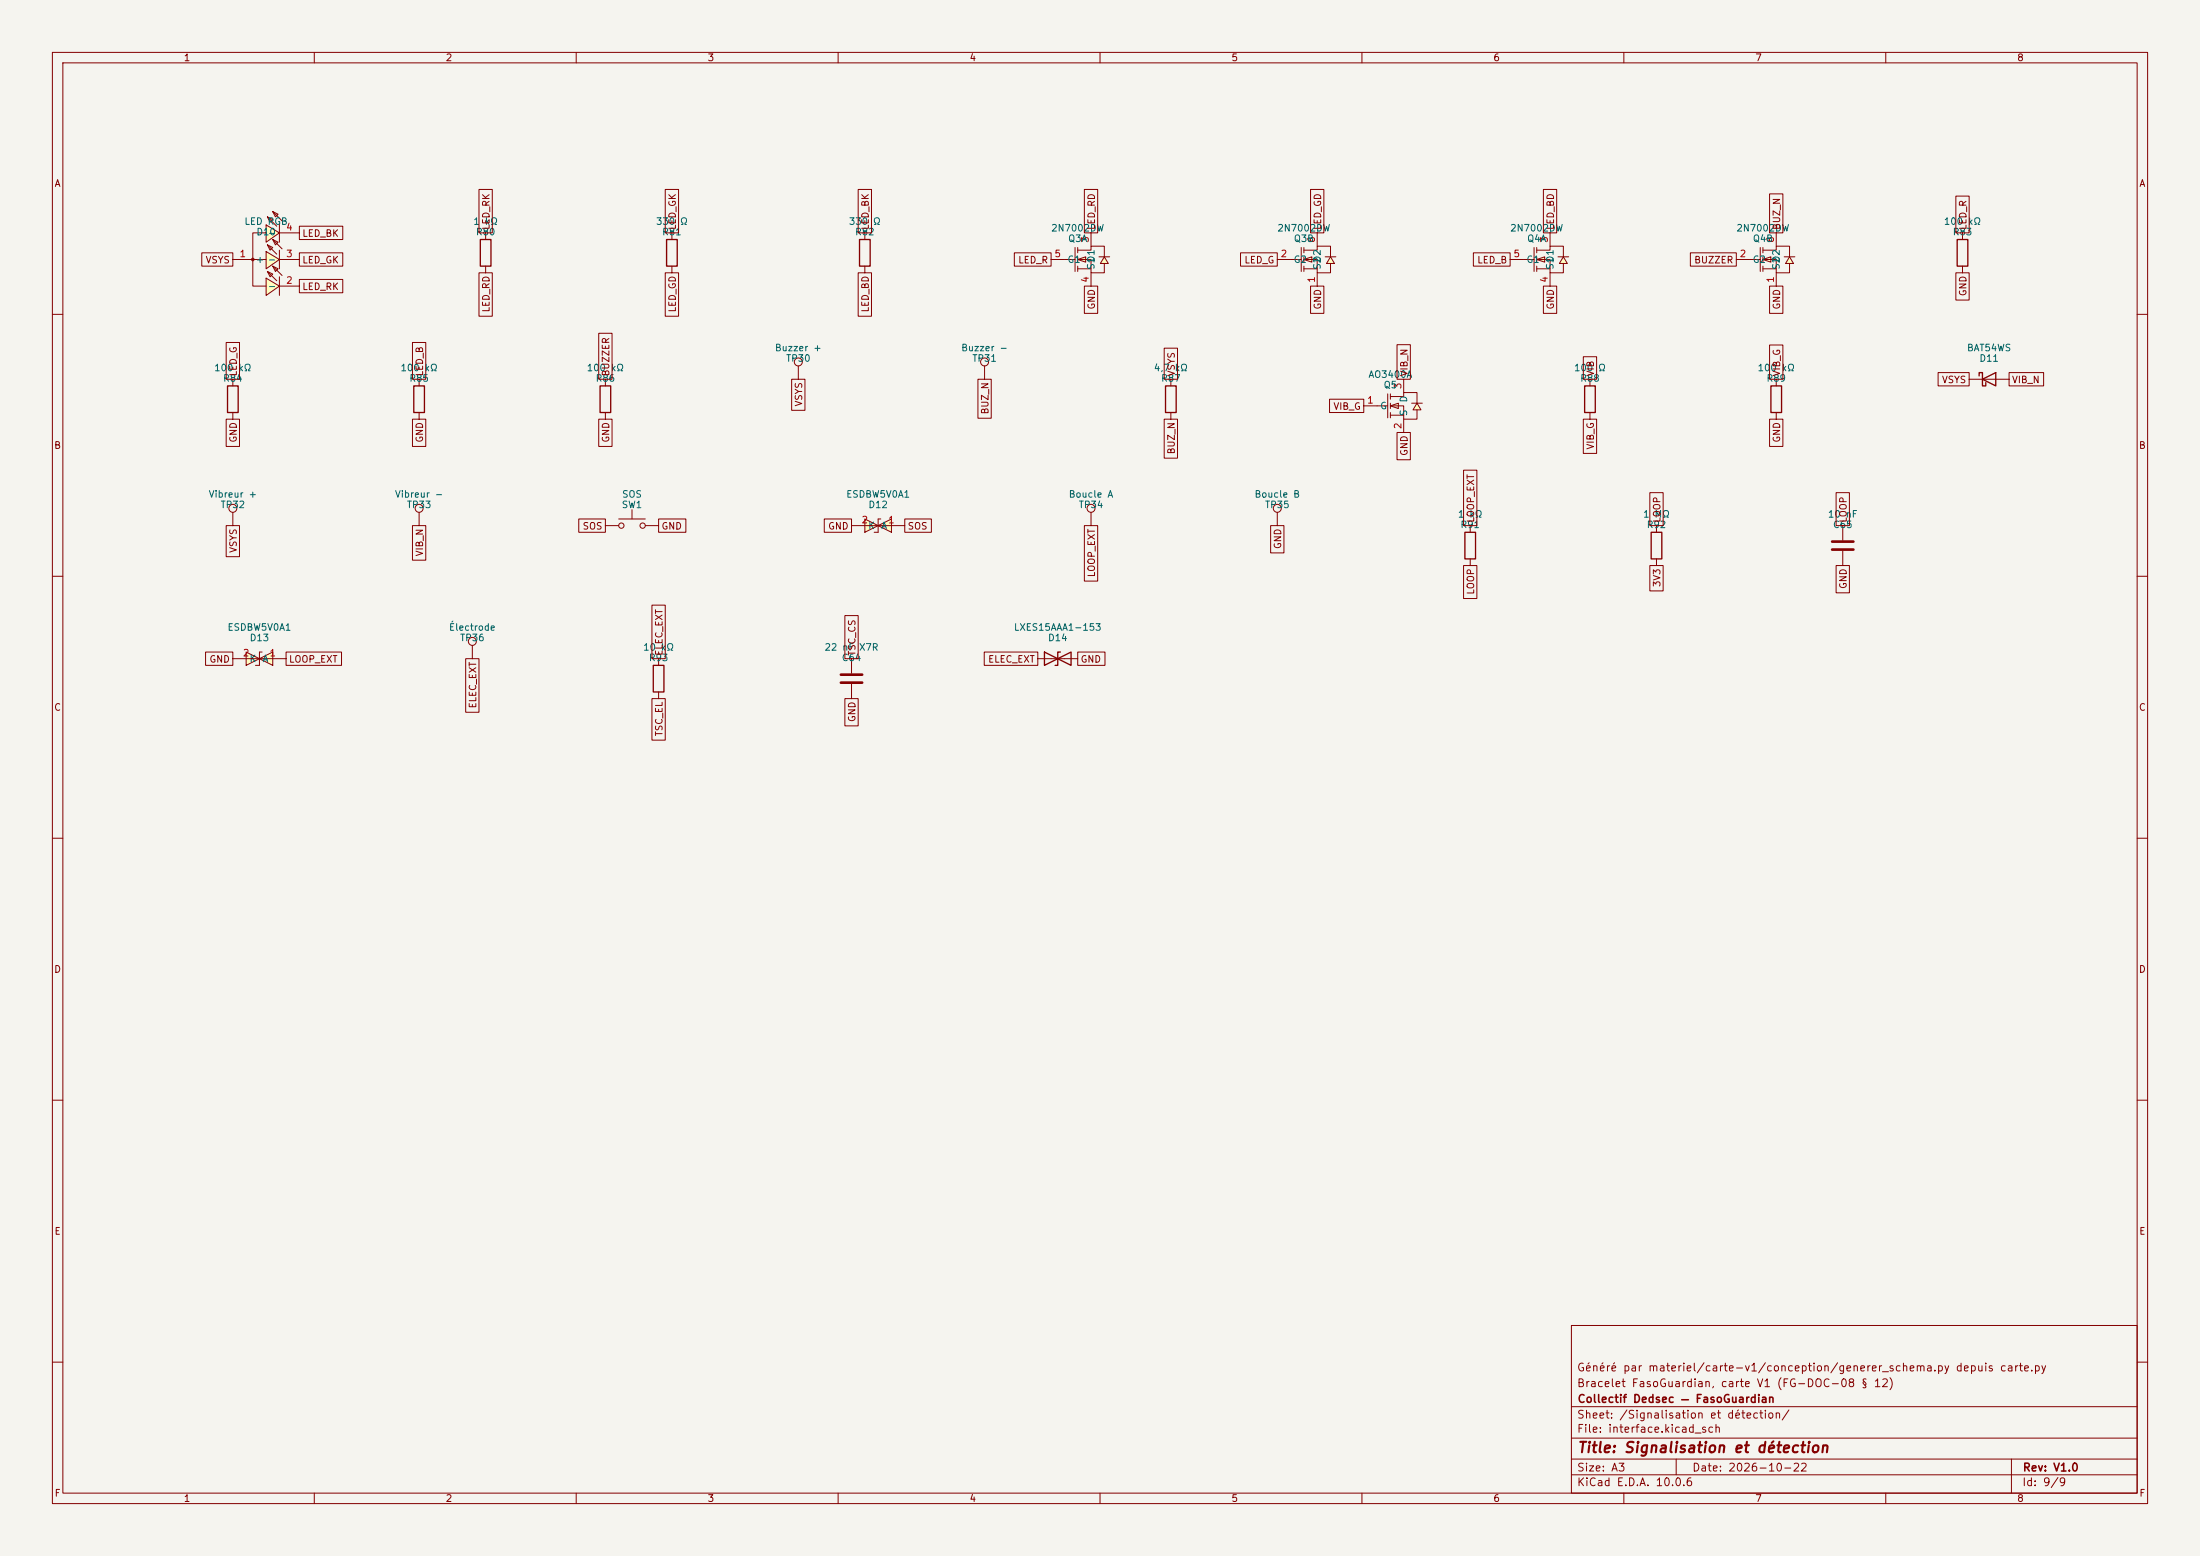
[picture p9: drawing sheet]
<svg xmlns="http://www.w3.org/2000/svg" width="420mm" height="297mm" viewBox="0 0 420 297" stroke-linecap="round" stroke-linejoin="round" font-family="sans-serif">
<path d="M0 0h420v297h-420z" fill="#f5f4ef" stroke="#f5f4ef" stroke-width=".19"/>
<g fill="none" stroke="#840000" stroke-width=".19">
<path d="M10 10h400v277h-400zM12 12h396v273h-396zM60 10v2M110 10v2M160 10v2M210 10v2M260 10v2M310 10v2M360 10v2M10 60h2M408 60h2M10 110h2"/>
<path d="M408 110h2M10 160h2M408 160h2M10 210h2M408 210h2M300 253h108v32h-108zM10 260h2M300 278.5h108M300 274.5h108M300 268.5h108M320 278.5v3M384 278.5v6.5"/>
<path d="M408 260h2M60 285v2M110 285v2M160 285v2M210 285v2M260 285v2M300 281.5h108M310 285v2M360 285v2"/>
</g>
<g fill="#ffffc2">
<path d="M265.4 77.5l1.5-.5v1z"/>
<path d="M270.5 77l.8 1.2h-1.6z"/>
</g>
<g fill="none" stroke="#840000" stroke-width=".19">
<path d="M260.3 77.5h4.6M264.9 75.2v4.6M265.4 75.7h2.6v-.8h2.5v2.1M265.4 77.5l1.5-.5v1zM265.4 77.5h2.6v2.5h2.5v-1.8M265.4 75.2v1M265.4 77v1M265.4 78.7v1.1M265.4 79.3h2.6M268 72.4v2.5M269.5 77h2M270.5 77l.8 1.2h-1.6z"/>
<path d="M339.1 72.4v1.3M339.1 78.7v1.3M268 80v2.6"/>
</g>
<path d="M338.1 73.7h2v5h-2z" fill="none" stroke="#840000" stroke-width=".25"/>
<g fill="#ffffc2">
<path d="M293.4 49.5l1.5-.5v1z"/>
<path d="M298.4 49l.8 1.3h-1.5z"/>
</g>
<g fill="none" stroke="#840000" stroke-width=".19">
<path d="M288.3 49.5h4.6M292.9 47.2v4.6M293.4 47.7h2.5v-.7h2.5v2M293.4 49.5l1.5-.5v1zM293.4 49.5h2.5v2.6h2.5v-1.8M293.4 47.2v1.1M293.4 49v1M293.4 50.8v1M293.4 51.3h2.5M295.9 44.5v2.5M295.9 52.1v2.5M297.4 49h2.1"/>
<path d="M298.4 49l.8 1.3h-1.5zM374.6 44.5v1.2M374.6 50.8v1.3M375.9 72.4h7.6M243.8 97.8v2.5M280.7 100.3v1.3M280.7 106.7v1.3M316.2 100.3v1.3M316.2 106.7v1.3M351.8 100.3v2.8M351.8 105.2v2.8"/>
<circle cx="243.8" cy="97" r=".76"/>
</g>
<path d="M373.6 45.7h2.1v5.1h-2.1zM377.8 71.8v-.7h.7v2.6h.6v-.7M378.5 72.4l2.5-1.3v2.6zM279.7 101.6h2v5.1h-2zM315.2 101.6h2v5.1h-2z" fill="none" stroke="#840000" stroke-width=".25"/>
<path d="M349.8 103.4h4M349.8 104.9h4" fill="none" stroke="#840000" stroke-width=".51"/>
<g fill="#ffffc2">
<path d="M248.9 49.5l1.5-.5v1z"/>
<path d="M254 49l.8 1.3h-1.6z"/>
</g>
<g fill="none" stroke="#840000" stroke-width=".19">
<path d="M128.3 44.5v1.2M128.3 50.8v1.3M165.1 44.5v1.2M165.1 50.8v1.3M243.8 49.5h4.6M248.4 47.2v4.6M248.9 47.7h2.6v-.7h2.5v2M248.9 49.5l1.5-.5v1zM248.9 49.5h2.6v2.6h2.5v-1.8M248.9 47.2v1.1M248.9 49v1M248.9 50.8v1"/>
<path d="M248.9 51.3h2.6M251.5 44.5v2.5M251.5 52.1v2.5M253 49h2M254 49l.8 1.3h-1.6zM303.5 72.4v1.3M303.5 78.7v1.3M125.7 125.7v1.3M125.7 132.1v1.3"/>
</g>
<path d="M127.3 45.7h2v5.1h-2zM164.1 45.7h2v5.1h-2zM302.5 73.7h2v5h-2zM124.7 127h2v5.1h-2z" fill="none" stroke="#840000" stroke-width=".25"/>
<g fill="#ffffc2">
<path d="M336.5 49.5l1.6-.5v1z"/>
<path d="M341.6 49l.8 1.3h-1.5z"/>
</g>
<g fill="none" stroke="#840000" stroke-width=".19">
<path d="M331.5 49.5h4.5M336 47.2v4.6M336.5 47.7h2.6v-.7h2.5v2M336.5 49.5l1.6-.5v1zM336.5 49.5h2.6v2.6h2.5v-1.8M336.5 47.2v1.1M336.5 49v1M336.5 50.8v1M336.5 51.3h2.6M339.1 44.5v2.5M339.1 52.1v2.5M340.6 49h2.1"/>
<path d="M341.6 49l.8 1.3h-1.5zM152.4 69.9v2.5M223.5 72.4v1.3M223.5 78.7v1.3M208.3 97.8v2.5"/>
<circle cx="152.4" cy="69.1" r=".76"/>
<circle cx="208.3" cy="97" r=".76"/>
</g>
<path d="M222.5 73.7h2v5h-2z" fill="none" stroke="#840000" stroke-width=".25"/>
<g fill="#ffffc2">
<path d="M165.1 99.1l2.5 1.2-2.5 1.3z"/>
<path d="M167.6 100.3l2.6-1.2v2.5z"/>
</g>
<path d="M165.1 99.1l2.5 1.2-2.5 1.3zM168.2 99.1h-.6v2.5h-.7M162.6 100.3h10.1M167.6 100.3l2.6-1.2v2.5zM162.6 125.7v2.8M162.6 130.6v2.8M198.1 125.7h7.6" fill="none" stroke="#840000" stroke-width=".19"/>
<path d="M160.5 128.8h4.1M160.5 130.3h4.1" fill="none" stroke="#840000" stroke-width=".51"/>
<path d="M199.4 124.5v2.5l5.1-2.5v2.5zM202.4 124.5h-.5v2.5h-.5" fill="none" stroke="#840000" stroke-width=".25"/>
<g fill="#ffffc2">
<path d="M205.7 49.5l1.6-.5v1z"/>
<path d="M210.8 49l.8 1.3h-1.5z"/>
</g>
<g fill="none" stroke="#840000" stroke-width=".19">
<path d="M92.7 44.5v1.2M92.7 50.8v1.3M200.7 49.5h4.5M205.2 47.2v4.6M205.7 47.7h2.6v-.7h2.5v2M205.7 49.5l1.6-.5v1zM205.7 49.5h2.6v2.6h2.5v-1.8M205.7 47.2v1.1M205.7 49v1M205.7 50.8v1M205.7 51.3h2.6M208.3 44.5v2.5"/>
<path d="M208.3 52.1v2.5M209.8 49h2M210.8 49l.8 1.3h-1.5zM44.4 72.4v1.3M44.4 78.7v1.3M188 69.9v2.5"/>
<circle cx="188" cy="69.1" r=".76"/>
</g>
<path d="M91.7 45.7h2v5.1h-2zM43.4 73.7h2.1v5h-2.1z" fill="none" stroke="#840000" stroke-width=".25"/>
<g fill="#ffffc2">
<path d="M50.8 42.9l2.5 1.6-2.5 1.7z"/>
<path d="M50.8 48l2.5 1.5-2.5 1.8z"/>
<path d="M50.8 53.1l2.5 1.5-2.5 1.8z"/>
<path d="M51.1 41.4l1 .5-.5 .5z"/>
<path d="M51.1 46.7l1 .5-.5 .5z"/>
<path d="M51.1 51.8l1 .5-.5 .5z"/>
<path d="M52.1 40.4l1 .5-.5 .5z"/>
<path d="M52.1 45.7l1 .5-.5 .5z"/>
<path d="M52.1 50.8l1 .5-.5 .5z"/>
</g>
<g fill="none" stroke="#840000" stroke-width=".19">
<path d="M44.4 49.5h6.4M50.8 42.9l2.5 1.6-2.5 1.7zM50.8 44.5h-2.5v10.1h2.5M50.8 48l2.5 1.5-2.5 1.8zM50.8 53.1l2.5 1.5-2.5 1.8zM51.1 41.4l1 .5-.5 .5zM51.1 46.7l1 .5-.5 .5zM51.1 51.8l1 .5-.5 .5zM51.1 41.4l1.7 1.8M51.1 46.7l1.7 1.8M51.1 51.8l1.7 1.8M52.1 40.4l1 .5-.5 .5z"/>
<path d="M52.1 45.7l1 .5-.5 .5zM52.1 50.8l1 .5-.5 .5zM52.1 40.4l1.7 1.8M52.1 45.7l1.7 1.8M52.1 50.8l1.7 1.8M53.3 49.5h3.8M53.3 42.7v3.5M53.3 47.7v3.6M53.3 52.8v3.6M53.3 54.6h3.8M53.3 44.5h3.8M80 72.4v1.3"/>
<path d="M80 78.7v1.3M115.6 72.4v1.3M115.6 78.7v1.3M44.4 97.8v2.5M80 97.8v2.5"/>
<circle cx="48.3" cy="49.5" r=".25"/>
<circle cx="44.4" cy="97" r=".76"/>
<circle cx="80" cy="97" r=".76"/>
</g>
<path d="M79 73.7h2v5h-2zM114.6 73.7h2v5h-2z" fill="none" stroke="#840000" stroke-width=".25"/>
<g fill="#ffffc2">
<path d="M47 124.5l2.5 1.2-2.5 1.3z"/>
<path d="M49.5 125.7l2.6-1.2v2.5z"/>
</g>
<g fill="none" stroke="#840000" stroke-width=".19">
<path d="M91.4 36.2h2.6v8.3h-2.6zM127 36.2h2.5v8.3h-2.5zM163.8 36.2h2.6v8.3h-2.6zM207 36.2h2.6v8.3h-2.6zM250.2 36.2h2.5v8.3h-2.5zM294.6 36.2h2.6v8.3h-2.6zM337.8 37h2.6v7.5h-2.6zM373.4 37.4h2.5v7.1h-2.5zM38.5 48.3h5.9v2.5h-5.9zM57.1 53.3h8.3v2.6h-8.3zM57.1 43.2h8.3v2.5h-8.3zM57.1 48.3h8.3v2.5h-8.3z"/>
<path d="M91.4 52.1h2.6v8.3h-2.6zM127 52.1h2.5v8.3h-2.5zM163.8 52.1h2.6v8.3h-2.6zM193.6 48.3h7.1v2.5h-7.1zM207 54.6h2.6v5.2h-2.6zM236.8 48.3h7v2.5h-7zM250.2 54.6h2.5v5.2h-2.5zM281.3 48.3h7v2.5h-7zM294.6 54.6h2.6v5.2h-2.6zM322.7 48.3h8.8v2.5h-8.8zM337.8 54.6h2.6v5.2h-2.6zM373.4 52.1h2.5v5.2h-2.5z"/>
<path d="M43.2 65.4h2.5v7h-2.5zM78.7 65.4h2.6v7h-2.6zM114.3 63.6h2.5v8.8h-2.5zM151.1 72.4h2.6v5.9h-2.6zM186.7 72.4h2.5v7.4h-2.5zM222.2 66.5h2.6v5.9h-2.6zM253.8 76.2h6.5v2.5h-6.5zM266.7 65.8h2.5v6.6h-2.5zM302.3 68.1h2.5v4.3h-2.5zM337.8 65.9h2.6v6.5h-2.6zM370 71.1h5.9v2.6h-5.9zM383.5 71.1h6.6v2.6h-6.6z"/>
<path d="M43.2 80h2.5v5.2h-2.5zM78.7 80h2.6v5.2h-2.6zM110.5 99.1h5.1v2.5h-5.1zM114.3 80h2.5v5.2h-2.5zM118.1 99.1h5.1M120.6 97.3v1.8M125.7 99.1h5.2v2.5h-5.2zM157.4 99.1h5.2v2.5h-5.2zM172.7 99.1h5.1v2.5h-5.1zM222.2 80h2.6v7.5h-2.6zM266.7 82.6h2.5v5.2h-2.5zM279.4 89.7h2.5v10.6h-2.5z"/>
<path d="M302.3 80h2.5v6.5h-2.5zM315 94h2.5v6.3h-2.5zM337.8 80h2.6v5.2h-2.6zM350.5 94h2.6v6.3h-2.6zM43.2 100.3h2.5v6h-2.5zM78.7 100.3h2.6v6.6h-2.6zM115.6 100.3h2.5M123.2 100.3h2.5M124.5 115.5h2.5v10.2h-2.5zM161.3 117.5h2.5v8.2h-2.5zM207 100.3h2.6v10.6h-2.6zM242.6 100.3h2.5v5.2h-2.5z"/>
<path d="M279.4 108h2.5v6.2h-2.5zM315 108h2.5v4.8h-2.5zM350.5 108h2.6v5.2h-2.6zM39.2 124.5h5.2v2.5h-5.2zM44.4 125.7h10.2M47 124.5l2.5 1.2-2.5 1.3zM49.5 125.7l2.6-1.2v2.5zM50 124.5h-.5v2.5h-.7M54.6 124.5h10.6v2.5h-10.6zM88.9 125.7h2.5v10.3h-2.5zM90.2 123.2v2.5M124.5 133.4h2.5v7.9h-2.5z"/>
<path d="M161.3 133.4h2.5v5.2h-2.5zM187.9 124.5h10.2v2.5h-10.2zM205.7 124.5h5.2v2.5h-5.2z"/>
<circle cx="118.6" cy="100.3" r=".51"/>
<circle cx="122.7" cy="100.3" r=".51"/>
<circle cx="90.2" cy="122.4" r=".76"/>
</g>
<text font-size="2" fill="#840000" x="301" y="277.8">Title: Signalisation et détection</text>
<g font-size="1.5" fill="#840000">
<text x="300.9" y="262.1">Généré par materiel/carte-v1/conception/generer_schema.py depuis carte.py</text>
<text x="300.9" y="265.1">Bracelet FasoGuardian, carte V1 (FG-DOC-08 § 12)</text>
<text x="301" y="268.1">Collectif Dedsec — FasoGuardian</text>
<text x="300.9" y="273.8">File: interface.kicad_sch</text>
<text x="300.9" y="271.1">Sheet: /Signalisation et détection/</text>
<text x="300.9" y="281.2">Size: A3</text>
<text x="322.9" y="281.2">Date: 2026-10-22</text>
<text x="386" y="281.2">Rev: V1.0</text>
<text x="300.9" y="284">KiCad E.D.A. 10.0.6</text>
<text x="385.9" y="284">Id: 9/9</text>
</g>
<g font-size="1.3" fill="#840000">
<text x="35" y="12">1</text>
<text x="85" y="12">2</text>
<text x="135" y="12">3</text>
<text x="185" y="12">4</text>
<text x="235" y="12">5</text>
<text x="285" y="12">6</text>
<text x="335" y="12">7</text>
<text x="385" y="12">8</text>
<text x="10.3" y="36">A</text>
<text x="408.3" y="36">A</text>
<text x="57.6" y="45.5">LED_BK</text>
<text x="93.8" y="44" transform="rotate(-90 93.8 44)">LED_RK</text>
<text x="129.3" y="44" transform="rotate(-90 129.3 44)">LED_GK</text>
<text x="166.2" y="44" transform="rotate(-90 166.2 44)">LED_BK</text>
<text x="209.3" y="44" transform="rotate(-90 209.3 44)">LED_RD</text>
<text x="252.5" y="44" transform="rotate(-90 252.5 44)">LED_GD</text>
<text x="297" y="44" transform="rotate(-90 297 44)">LED_BD</text>
<text x="340.1" y="44" transform="rotate(-90 340.1 44)">BUZ_N</text>
<text x="375.7" y="44" transform="rotate(-90 375.7 44)">LED_R</text>
<text x="39.2" y="50.6">VSYS</text>
<text x="57.6" y="50.6">LED_GK</text>
<text x="194.3" y="50.6">LED_R</text>
<text x="237.5" y="50.6">LED_G</text>
<text x="281.9" y="50.6">LED_B</text>
<text x="323.3" y="50.6">BUZZER</text>
<text x="57.6" y="55.7">LED_RK</text>
<text x="93.8" y="59.7" transform="rotate(-90 93.8 59.7)">LED_RD</text>
<text x="129.3" y="59.7" transform="rotate(-90 129.3 59.7)">LED_GD</text>
<text x="166.2" y="59.7" transform="rotate(-90 166.2 59.7)">LED_BD</text>
<text x="209.3" y="59.2" transform="rotate(-90 209.3 59.2)">GND</text>
<text x="252.5" y="59.2" transform="rotate(-90 252.5 59.2)">GND</text>
<text x="297" y="59.2" transform="rotate(-90 297 59.2)">GND</text>
<text x="340.1" y="59.2" transform="rotate(-90 340.1 59.2)">GND</text>
<text x="375.7" y="56.6" transform="rotate(-90 375.7 56.6)">GND</text>
<text x="45.5" y="71.9" transform="rotate(-90 45.5 71.9)">LED_G</text>
<text x="81.1" y="71.9" transform="rotate(-90 81.1 71.9)">LED_B</text>
<text x="116.6" y="71.9" transform="rotate(-90 116.6 71.9)">BUZZER</text>
<text x="224.6" y="71.9" transform="rotate(-90 224.6 71.9)">VSYS</text>
<text x="269" y="71.9" transform="rotate(-90 269 71.9)">VIB_N</text>
<text x="304.6" y="71.9" transform="rotate(-90 304.6 71.9)">VIB</text>
<text x="340.1" y="71.9" transform="rotate(-90 340.1 71.9)">VIB_G</text>
<text x="153.5" y="77.7" transform="rotate(-90 153.5 77.7)">VSYS</text>
<text x="370.6" y="73.4">VSYS</text>
<text x="384" y="73.4">VIB_N</text>
<text x="189" y="79.2" transform="rotate(-90 189 79.2)">BUZ_N</text>
<text x="254.4" y="78.5">VIB_G</text>
<text x="10.2" y="86">B</text>
<text x="45.5" y="84.6" transform="rotate(-90 45.5 84.6)">GND</text>
<text x="81.1" y="84.6" transform="rotate(-90 81.1 84.6)">GND</text>
<text x="116.6" y="84.6" transform="rotate(-90 116.6 84.6)">GND</text>
<text x="224.6" y="86.8" transform="rotate(-90 224.6 86.8)">BUZ_N</text>
<text x="269" y="87.1" transform="rotate(-90 269 87.1)">GND</text>
<text x="304.6" y="85.9" transform="rotate(-90 304.6 85.9)">VIB_G</text>
<text x="340.1" y="84.6" transform="rotate(-90 340.1 84.6)">GND</text>
<text x="408.2" y="86">B</text>
<text x="111.1" y="101.4">SOS</text>
<text x="126.2" y="101.4">GND</text>
<text x="158" y="101.4">GND</text>
<text x="173.2" y="101.4">SOS</text>
<text x="281.7" y="99.9" transform="rotate(-90 281.7 99.9)">LOOP_EXT</text>
<text x="317.3" y="99.9" transform="rotate(-90 317.3 99.9)">LOOP</text>
<text x="352.8" y="99.9" transform="rotate(-90 352.8 99.9)">LOOP</text>
<text x="45.5" y="105.6" transform="rotate(-90 45.5 105.6)">VSYS</text>
<text x="81.1" y="106.3" transform="rotate(-90 81.1 106.3)">VIB_N</text>
<text x="244.9" y="104.9" transform="rotate(-90 244.9 104.9)">GND</text>
<text x="209.3" y="110.3" transform="rotate(-90 209.3 110.3)">LOOP_EXT</text>
<text x="281.7" y="113.6" transform="rotate(-90 281.7 113.6)">LOOP</text>
<text x="317.3" y="112.2" transform="rotate(-90 317.3 112.2)">3V3</text>
<text x="352.8" y="112.5" transform="rotate(-90 352.8 112.5)">GND</text>
<text x="126.8" y="125.3" transform="rotate(-90 126.8 125.3)">ELEC_EXT</text>
<text x="163.6" y="125.3" transform="rotate(-90 163.6 125.3)">TSC_CS</text>
<text x="39.9" y="126.8">GND</text>
<text x="55.1" y="126.8">LOOP_EXT</text>
<text x="188.5" y="126.8">ELEC_EXT</text>
<text x="206.2" y="126.8">GND</text>
<text x="10.2" y="136">C</text>
<text x="91.2" y="135.3" transform="rotate(-90 91.2 135.3)">ELEC_EXT</text>
<text x="163.6" y="137.9" transform="rotate(-90 163.6 137.9)">GND</text>
<text x="408.2" y="136">C</text>
<text x="126.8" y="140.6" transform="rotate(-90 126.8 140.6)">TSC_EL</text>
<text x="10.2" y="186">D</text>
<text x="408.2" y="186">D</text>
<text x="10.3" y="236">E</text>
<text x="408.3" y="236">E</text>
<text x="10.3" y="286">F</text>
<text x="35" y="287">1</text>
<text x="85" y="287">2</text>
<text x="135" y="287">3</text>
<text x="185" y="287">4</text>
<text x="235" y="287">5</text>
<text x="285" y="287">6</text>
<text x="335" y="287">7</text>
<text x="385" y="287">8</text>
<text x="408.3" y="286">F</text>
</g>
<g font-size="1.3" fill="#006464">
<text x="46.6" y="43.2">LED</text>
<text x="48.8" y="45.2">D10</text>
<text x="51" y="43.2">RGB</text>
<text x="51" y="45.4">-</text>
<text x="90.3" y="43.2">1</text>
<text x="90.7" y="45.2">R80</text>
<text x="92.4" y="43.2">kΩ</text>
<text x="125.1" y="43.2">330</text>
<text x="126.3" y="45.2">R81</text>
<text x="129.7" y="43.2">Ω</text>
<text x="161.9" y="43.2">330</text>
<text x="163.1" y="45.2">R82</text>
<text x="166.5" y="43.2">Ω</text>
<text x="200.6" y="44.5">2N7002DW</text>
<text x="203.8" y="46.5">Q3A</text>
<text x="243.7" y="44.5">2N7002DW</text>
<text x="246.9" y="46.5">Q3B</text>
<text x="288.2" y="44.5">2N7002DW</text>
<text x="291.4" y="46.5">Q4A</text>
<text x="331.4" y="44.5">2N7002DW</text>
<text x="334.5" y="46.5">Q4B</text>
<text x="371" y="43.2">100 kΩ</text>
<text x="372.7" y="45.2">R83</text>
<text x="48.7" y="50.5">+</text>
<text x="51" y="50.5">-</text>
<text x="203.7" y="50.5">G1</text>
<text x="209.2" y="51.6" transform="rotate(-90 209.2 51.6)">S1</text>
<text x="209.2" y="50.2" transform="rotate(-90 209.2 50.2)">D1</text>
<text x="246.9" y="50.5">G2</text>
<text x="252.4" y="51.6" transform="rotate(-90 252.4 51.6)">S2</text>
<text x="252.4" y="50.2" transform="rotate(-90 252.4 50.2)">D2</text>
<text x="291.3" y="50.5">G1</text>
<text x="296.9" y="51.6" transform="rotate(-90 296.9 51.6)">S1</text>
<text x="296.9" y="50.2" transform="rotate(-90 296.9 50.2)">D1</text>
<text x="334.5" y="50.5">G2</text>
<text x="340.1" y="51.6" transform="rotate(-90 340.1 51.6)">S2</text>
<text x="340.1" y="50.2" transform="rotate(-90 340.1 50.2)">D2</text>
<text x="51" y="55.6">-</text>
<text x="40.8" y="71.2">100 kΩ</text>
<text x="76.3" y="71.2">100 kΩ</text>
<text x="111.9" y="71.2">100 kΩ</text>
<text x="147.8" y="67.4">Buzzer +</text>
<text x="149.9" y="69.4">TP30</text>
<text x="183.4" y="67.4">Buzzer −</text>
<text x="185.5" y="69.4">TP31</text>
<text x="220.2" y="71.2">4,7 kΩ</text>
<text x="300.4" y="71.2">100</text>
<text x="305" y="71.2">Ω</text>
<text x="335.4" y="71.2">100 kΩ</text>
<text x="375.4" y="67.4">BAT54WS</text>
<text x="377.8" y="69.4">D11</text>
<text x="42.5" y="73.2">R84</text>
<text x="78" y="73.2">R85</text>
<text x="113.6" y="73.2">R86</text>
<text x="221.5" y="73.2">R87</text>
<text x="261.1" y="72.4">AO3400A</text>
<text x="264" y="74.4">Q5</text>
<text x="268.9" y="76.9" transform="rotate(-90 268.9 76.9)">D</text>
<text x="301.6" y="73.2">R88</text>
<text x="337.1" y="73.2">R89</text>
<text x="263.4" y="78.4">G</text>
<text x="268.9" y="79.5" transform="rotate(-90 268.9 79.5)">S</text>
<text x="39.7" y="95.3">Vibreur +</text>
<text x="75.3" y="95.3">Vibreur −</text>
<text x="118.6" y="95.3">SOS</text>
<text x="161.4" y="95.3">ESDBW5V0A1</text>
<text x="203.9" y="95.3">Boucle A</text>
<text x="239.4" y="95.3">Boucle B</text>
<text x="42" y="97.3">TP32</text>
<text x="77.6" y="97.3">TP33</text>
<text x="118.6" y="97.3">SW1</text>
<text x="165.6" y="101.3">K</text>
<text x="165.7" y="97.3">D12</text>
<text x="168.1" y="101.3">A</text>
<text x="205.8" y="97.3">TP34</text>
<text x="241.4" y="97.3">TP35</text>
<text x="278.2" y="99.1">1</text>
<text x="278.7" y="101.1">R91</text>
<text x="280.4" y="99.1">kΩ</text>
<text x="313.6" y="99.1">1</text>
<text x="314.3" y="101.1">R92</text>
<text x="315.7" y="99.1">MΩ</text>
<text x="348.9" y="99.1">10 nF</text>
<text x="349.8" y="101.1">C65</text>
<text x="43.3" y="120.7">ESDBW5V0A1</text>
<text x="47.6" y="122.7">D13</text>
<text x="85.6" y="120.7">Électrode</text>
<text x="87.7" y="122.7">TP36</text>
<text x="122.7" y="124.5">10 kΩ</text>
<text x="157.3" y="124.5">22 nF</text>
<text x="163.9" y="124.5">X7R</text>
<text x="193.5" y="120.7">LXES15AAA1-153</text>
<text x="200" y="122.7">D14</text>
<text x="47.5" y="126.7">K</text>
<text x="50" y="126.7">A</text>
<text x="123.8" y="126.5">R93</text>
<text x="160.6" y="126.5">C64</text>
</g>
<g font-size="1.3" fill="#a90000">
<text x="54.5" y="44.3">4</text>
<text x="208.1" y="46.5" transform="rotate(-90 208.1 46.5)">3</text>
<text x="251.3" y="46.5" transform="rotate(-90 251.3 46.5)">6</text>
<text x="295.8" y="46.5" transform="rotate(-90 295.8 46.5)">3</text>
<text x="339" y="46.5" transform="rotate(-90 339 46.5)">6</text>
<text x="45.6" y="49.4">1</text>
<text x="54.5" y="49.4">3</text>
<text x="201.2" y="49.4">5</text>
<text x="244.4" y="49.4">2</text>
<text x="288.8" y="49.4">5</text>
<text x="332" y="49.4">2</text>
<text x="54.5" y="54.5">2</text>
<text x="208.1" y="54.1" transform="rotate(-90 208.1 54.1)">4</text>
<text x="251.3" y="54.1" transform="rotate(-90 251.3 54.1)">1</text>
<text x="295.8" y="54.1" transform="rotate(-90 295.8 54.1)">4</text>
<text x="339" y="54.1" transform="rotate(-90 339 54.1)">1</text>
<text x="260.9" y="77.3">1</text>
<text x="267.8" y="74.4" transform="rotate(-90 267.8 74.4)">3</text>
<text x="267.8" y="82" transform="rotate(-90 267.8 82)">2</text>
<text x="164.4" y="100.2">2</text>
<text x="169.4" y="100.2">1</text>
<text x="46.3" y="125.6">2</text>
<text x="51.3" y="125.6">1</text>
</g>
</svg>
